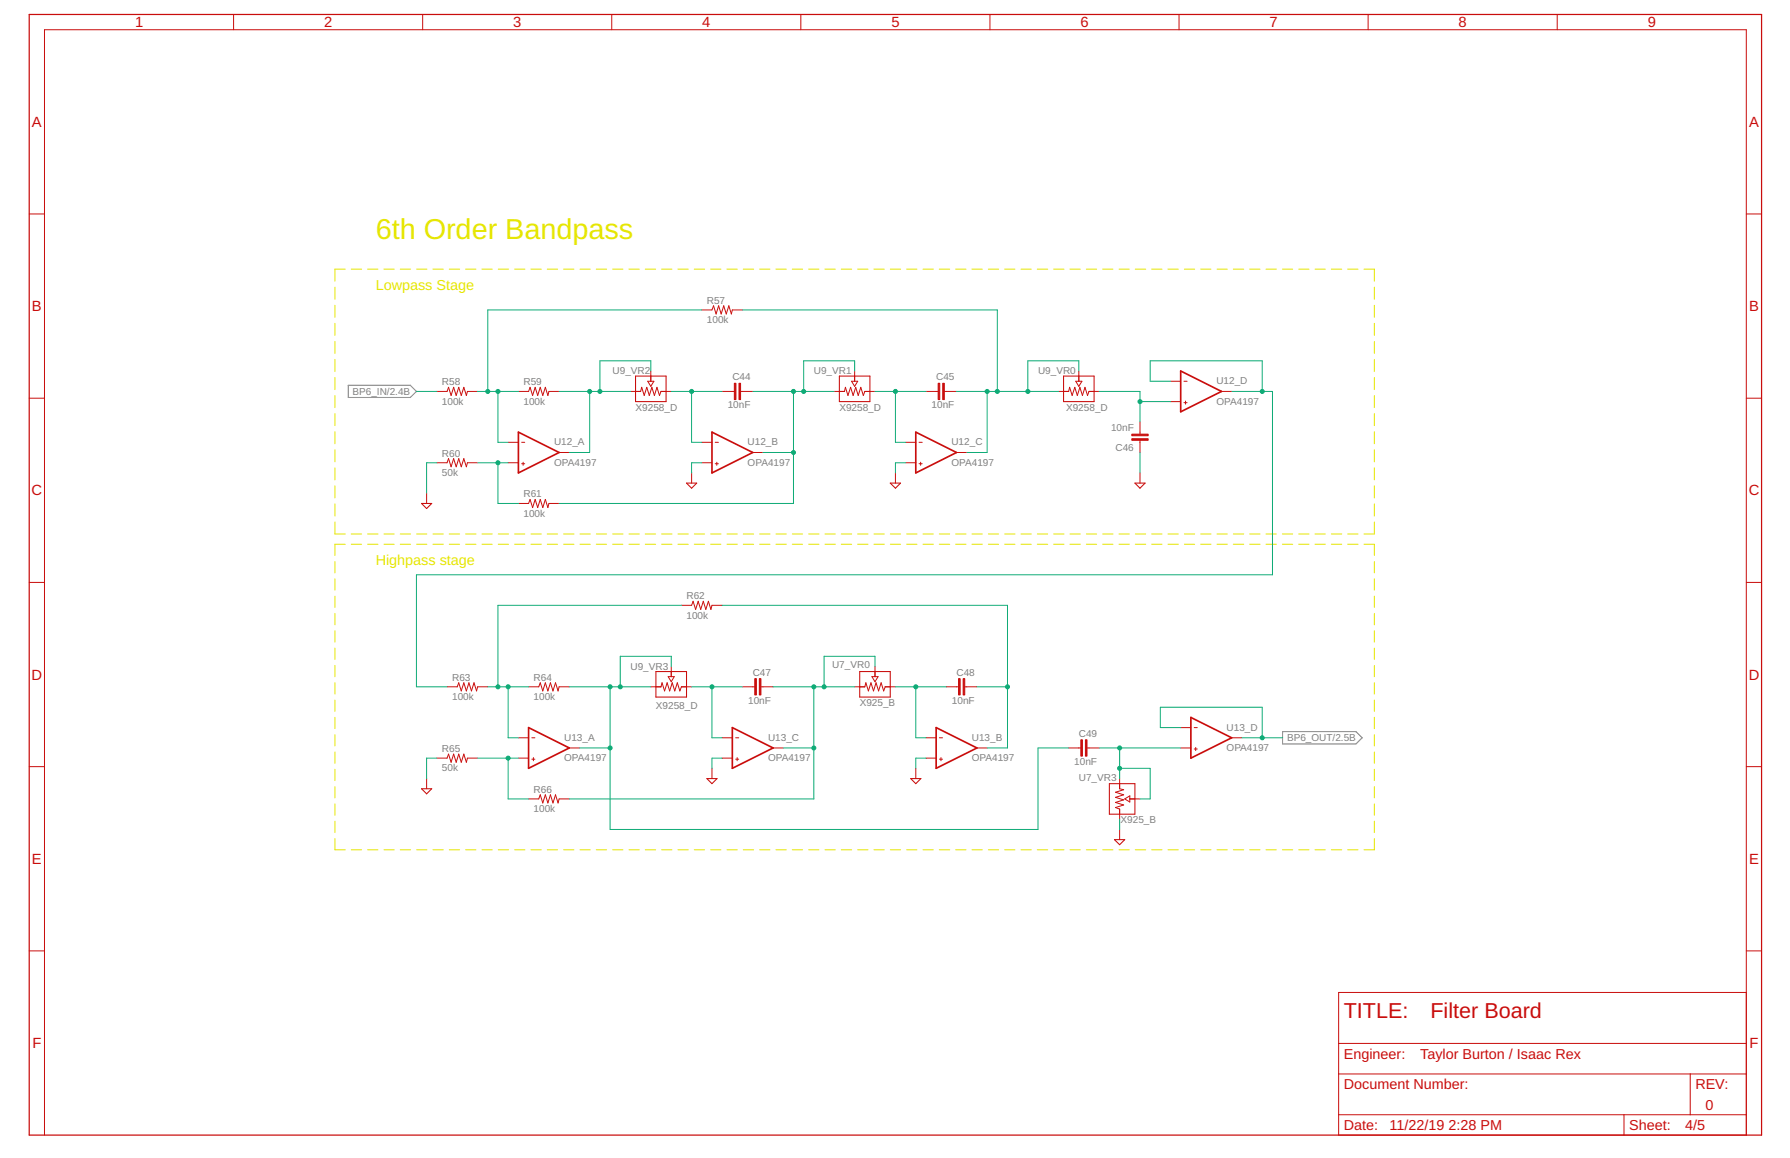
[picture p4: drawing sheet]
<svg xmlns="http://www.w3.org/2000/svg" width="432mm" height="279mm" viewBox="0 0 432 279" stroke-linecap="round" stroke-linejoin="round" font-family="sans-serif">
<g fill="none" stroke="#e6e600" stroke-width=".24">
<path d="M80.8 69.3v2.9M80.8 73.7v2.9M80.8 78v2.9M83.3 64.9h-2.5v2.9M84.7 64.9h2.5M88.7 64.9h2.5M92.6 64.9h2.5M96.6 64.9h2.4M100.5 64.9h2.5M104.4 64.9h2.5M108.4 64.9h2.5M112.3 64.9h2.5"/>
<path d="M116.3 64.9h2.4M120.2 64.9h2.5M124.1 64.9h2.5M128.1 64.9h2.5M132 64.9h2.5M136 64.9h2.5M139.9 64.9h2.5M143.8 64.9h2.5M147.8 64.9h2.5M151.7 64.9h2.5M155.7 64.9h2.5M159.6 64.9h2.5"/>
<path d="M163.5 64.9h2.5M167.5 64.9h2.5M171.4 64.9h2.5M175.4 64.9h2.5M179.3 64.9h2.5M183.2 64.9h2.5M187.2 64.9h2.5M191.1 64.9h2.5M195.1 64.9h2.4M199 64.9h2.5M202.9 64.9h2.5M206.9 64.9h2.5"/>
<path d="M210.8 64.9h2.5M214.8 64.9h2.5M218.7 64.9h2.5M222.7 64.9h2.4M226.6 64.9h2.5M230.5 64.9h2.5M234.5 64.9h2.5M238.4 64.9h2.5M242.4 64.9h2.4M246.3 64.9h2.5M250.2 64.9h2.5M254.2 64.9h2.5"/>
<path d="M258.1 64.9h2.5M262.1 64.9h2.4M266 64.9h2.5M269.9 64.9h2.5M273.9 64.9h2.5M277.8 64.9h2.5M281.7 64.9h2.5M285.7 64.9h2.5M289.6 64.9h2.5M293.6 64.9h2.5M297.5 64.9h2.5M301.5 64.9h2.5"/>
<path d="M305.4 64.9h2.5M309.4 64.9h2.4M313.3 64.9h2.5M317.2 64.9h2.5M321.2 64.9h2.5M325.1 64.9h2.5M329 64.9h2.5v2.9M331.5 69.3v2.9M331.5 73.7v2.9M331.5 78v2.9M80.8 82.4v2.9M80.8 86.7v2.9"/>
<path d="M80.8 91.1v2.9M80.8 95.4v2.9M80.8 99.8v2.9M331.5 82.4v2.9M331.5 86.7v2.9M331.5 91.1v2.9M331.5 95.4v2.9M331.5 99.8v2.9M80.8 104.2v2.9M80.8 108.5v2.9M80.8 112.9v2.9M80.8 117.2v2.9"/>
<path d="M331.5 104.2v2.9M331.5 108.5v2.9M331.5 112.9v2.9M331.5 117.2v2.9M80.8 121.6v2.9M80.8 125.9v2.9h2.5M80.8 135.5v2.7M80.8 139.7v2.7M83.3 131.3h-2.5v2.7M84.7 128.8h2.5M84.7 131.3h2.5M88.7 128.8h2.5"/>
<path d="M88.7 131.3h2.5M92.6 128.8h2.5M92.6 131.3h2.5M96.6 128.8h2.4M96.6 131.3h2.4M100.5 128.8h2.5M100.5 131.3h2.5M104.4 128.8h2.5M104.4 131.3h2.5M108.4 128.8h2.5M108.4 131.3h2.5M112.3 128.8h2.5"/>
<path d="M112.3 131.3h2.5M116.3 128.8h2.4M116.3 131.3h2.4M120.2 128.8h2.5M120.2 131.3h2.5M124.1 128.8h2.5M124.1 131.3h2.5M128.1 128.8h2.5M128.1 131.3h2.5M132 128.8h2.5M132 131.3h2.5M136 128.8h2.5"/>
<path d="M136 131.3h2.5M139.9 128.8h2.5M139.9 131.3h2.5M143.8 128.8h2.5M143.8 131.3h2.5M147.8 128.8h2.5M147.8 131.3h2.5M151.7 128.8h2.5M151.7 131.3h2.5M155.7 128.8h2.5M155.7 131.3h2.5M159.6 128.8h2.5"/>
<path d="M159.6 131.3h2.5M163.5 128.8h2.5M163.5 131.3h2.5M167.5 128.8h2.5M167.5 131.3h2.5M171.4 128.8h2.5M171.4 131.3h2.5M175.4 128.8h2.5M175.4 131.3h2.5M179.3 128.8h2.5M179.3 131.3h2.5M183.2 128.8h2.5"/>
<path d="M183.2 131.3h2.5M187.2 128.8h2.5M187.2 131.3h2.5M191.1 128.8h2.5M191.1 131.3h2.5M195.1 128.8h2.4M195.1 131.3h2.4M199 128.8h2.5M199 131.3h2.5M202.9 128.8h2.5M202.9 131.3h2.5M206.9 128.8h2.5"/>
<path d="M206.9 131.3h2.5M210.8 128.8h2.5M210.8 131.3h2.5M214.8 128.8h2.5M214.8 131.3h2.5M218.7 128.8h2.5M218.7 131.3h2.5M222.7 128.8h2.4M222.7 131.3h2.4M226.6 128.8h2.5M226.6 131.3h2.5M230.5 128.8h2.5"/>
<path d="M230.5 131.3h2.5M234.5 128.8h2.5M234.5 131.3h2.5M238.4 128.8h2.5M238.4 131.3h2.5M242.4 128.8h2.4M242.4 131.3h2.4M246.3 128.8h2.5M246.3 131.3h2.5M250.2 128.8h2.5M250.2 131.3h2.5M254.2 128.8h2.5"/>
<path d="M254.2 131.3h2.5M258.1 128.8h2.5M258.1 131.3h2.5M262.1 128.8h2.4M262.1 131.3h2.4M266 128.8h2.5M266 131.3h2.5M269.9 128.8h2.5M269.9 131.3h2.5M273.9 128.8h2.5M273.9 131.3h2.5M277.8 128.8h2.5"/>
<path d="M277.8 131.3h2.5M281.7 128.8h2.5M281.7 131.3h2.5M285.7 128.8h2.5M285.7 131.3h2.5M289.6 128.8h2.5M289.6 131.3h2.5M293.6 128.8h2.5M293.6 131.3h2.5M297.5 128.8h2.5M297.5 131.3h2.5M301.5 128.8h2.5"/>
<path d="M301.5 131.3h2.5M305.4 128.8h2.5M305.4 131.3h2.5M309.4 128.8h2.4M309.4 131.3h2.4M313.3 128.8h2.5M313.3 131.3h2.5M317.2 128.8h2.5M317.2 131.3h2.5M321.2 128.8h2.5M321.2 131.3h2.5M325.1 128.8h2.5"/>
<path d="M325.1 131.3h2.5M329 131.3h2.5v2.7M331.5 125.9v2.9h-2.5M331.5 121.6v2.9M331.5 135.5v2.7M331.5 139.7v2.7M80.8 143.8v2.8M80.8 148v2.7M80.8 152.2v2.7M80.8 156.4v2.7M331.5 143.8v2.8M331.5 148v2.7"/>
<path d="M331.5 152.2v2.7M331.5 156.4v2.7M80.8 160.5v2.8M80.8 164.7v2.7M80.8 168.9v2.7M80.8 173.1v2.7M80.8 177.3v2.7M331.5 160.5v2.8M331.5 164.7v2.7M331.5 168.9v2.7M331.5 173.1v2.7M331.5 177.3v2.7"/>
<path d="M80.8 181.4v2.8M80.8 185.6v2.7M80.8 189.8v2.7M80.8 194v2.7M80.8 198.1v2.8M331.5 181.4v2.8M331.5 185.6v2.7M331.5 189.8v2.7M331.5 194v2.7M331.5 198.1v2.8M80.8 202.3v2.7h2.5M84.7 205h2.5"/>
<path d="M88.7 205h2.5M92.6 205h2.5M96.6 205h2.4M100.5 205h2.5M104.4 205h2.5M108.4 205h2.5M112.3 205h2.5M116.3 205h2.4M120.2 205h2.5M124.1 205h2.5M128.1 205h2.5M132 205h2.5"/>
<path d="M136 205h2.5M139.9 205h2.5M143.8 205h2.5M147.8 205h2.5M151.7 205h2.5M155.7 205h2.5M159.6 205h2.5M163.5 205h2.5M167.5 205h2.5M171.4 205h2.5M175.4 205h2.5M179.3 205h2.5"/>
<path d="M183.2 205h2.5M187.2 205h2.5M191.1 205h2.5M195.1 205h2.4M199 205h2.5M202.9 205h2.5M206.9 205h2.5M210.8 205h2.5M214.8 205h2.5M218.7 205h2.5M222.7 205h2.4M226.6 205h2.5"/>
<path d="M230.5 205h2.5M234.5 205h2.5M238.4 205h2.5M242.4 205h2.4M246.3 205h2.5M250.2 205h2.5M254.2 205h2.5M258.1 205h2.5M262.1 205h2.4M266 205h2.5M269.9 205h2.5M273.9 205h2.5"/>
<path d="M277.8 205h2.5M281.7 205h2.5M285.7 205h2.5M289.6 205h2.5M293.6 205h2.5M297.5 205h2.5M301.5 205h2.5M305.4 205h2.5M309.4 205h2.4M313.3 205h2.5M317.2 205h2.5M321.2 205h2.5"/>
<path d="M325.1 205h2.5M331.5 202.3v2.7h-2.5"/>
</g>
<path d="M84 93h15l1.5 1.4-1.5 1.5h-15zM309.4 176.5h17.7l1.5 1.5-1.5 1.5h-17.7z" fill="none" stroke="#808080" stroke-width=".25"/>
<g fill="none" stroke="#c90d0c" stroke-width=".24">
<path d="M56.3 3.5v3.7M102 3.5v3.7M147.6 3.5v3.7M193.2 3.5v3.7M238.8 3.5v3.7M284.4 3.5v3.7M330 3.5v3.7M375.6 3.5v3.7M7 51.6h3.7M421.3 51.6h3.6M169.3 74.8h2.4l.4-1 .6 2 .7-2 .6 2 .6-2 .6 2 .6-2 .6 2 .3-1h2.4M7 96.1h3.7"/>
<path d="M105.4 94.4h2.4l.4-.9 .6 1.9 .6-1.9 .6 1.9 .7-1.9 .6 1.9 .6-1.9 .6 1.9 .3-1h2.4M125.1 94.4h2.4l.4-.9 .6 1.9 .6-1.9 .6 1.9 .6-1.9 .6 1.9 .7-1.9 .6 1.9 .2-1h2.5M152.1 94.4h2.4l.3-.9 .6 1.9 .6-1.9 .6 1.9 .6-1.9 .7 1.9 .6-1.9 .6 1.9 .3-1h2.5M156.3 92h1.4l-.7 1.2zM157 89.5v2.5M174.2 94.4h3M178.6 94.4h3M201.3 94.4h2.4l.2-.9 .7 1.9 .6-1.9 .6 1.9 .6-1.9 .6 1.9 .6-1.9 .7 1.9 .3-1h2.5M205.4 92h1.5l-.7 1.2zM206.2 89.5v2.5M223.4 94.4h2.9M227.8 94.4h2.9"/>
<path d="M255.3 94.4h2.5l.2-.9 .6 1.9 .7-1.9 .6 1.9 .6-1.9 .6 1.9 .6-1.9 .6 1.9 .4-1h2.5M259.5 92h1.5l-.8 1.2zM260.2 89.5v2.5M282.4 92h2.4M282.4 96.9h2.4M285.6 92h.8M285.6 97.2h.8M286 96.8v.7M294.7 94.4h2.4M421.3 96.1h3.6M102.9 119v2.5M105.4 111.7h2.4l.4-1 .6 1.9 .6-1.9 .6 1.9 .7-1.9 .6 1.9 .6-1.9 .6 1.9 .3-.9h2.4"/>
<path d="M122.6 106.7h2.5M122.6 111.7h2.5M125.8 106.7h.8M125.8 111.9h.8M126.2 111.5v.8M134.9 109.2h2.4M166.8 114.1v2.5M169.3 106.7h2.4M169.3 111.7h2.4M172.5 106.7h.8M172.5 111.9h.8M172.9 111.5v.8"/>
<path d="M181.6 109.2h2.4M216 114.1v2.5M218.5 106.7h2.4M218.5 111.7h2.4M221.7 106.7h.8M221.7 111.9h.8M222.1 111.5v.8M230.7 109.2h2.5M275 101.8v3M275 106.2v3M275 114.1v2.5M125.1 121.5h2.4l.4-1 .6 2 .6-2 .6 2 .6-2 .6 2 .7-2 .6 2 .2-1h2.5"/>
<path d="M7 140.5h3.7M164.4 146h2.4l.4-.9 .6 1.9 .6-1.9 .6 1.9 .7-1.9 .6 1.9 .6-1.9 .6 1.9 .2-1h2.5M421.3 140.5h3.6M107.8 165.7h2.5l.4-1 .6 2 .6-2 .6 2 .6-2 .6 2 .6-2 .7 2 .2-1h2.5M125.1 178h2.4M127.5 165.7h2.5l.3-1 .6 2 .7-2 .6 2 .6-2 .6 2 .6-2 .6 2 .3-1h2.4M128.3 178h.7M157 165.7h2.4l.3-1 .6 2 .6-2 .6 2 .7-2 .6 2 .6-2 .6 2 .4-1h2.4M161.2 163.3h1.4l-.7 1.2zM161.9 160.8v2.5M174.2 178h2.5M177.5 178h.7"/>
<path d="M179.1 165.7h3M183.6 165.7h2.9M206.2 165.7h2.4l.3-1 .6 2 .6-2 .6 2 .6-2 .6 2 .7-2 .6 2 .3-1h2.5M210.3 163.3h1.5l-.7 1.2zM211.1 160.8v2.5M223.4 178h2.4M226.6 178h.8M228.3 165.7h2.9M232.7 165.7h3M284.8 175.6h2.5M288.1 175.6h.7M297.1 178h2.5"/>
<path d="M7 185h3.7M102.9 187.9v2.4M105.4 182.9h2.4l.4-1 .6 2 .6-2 .6 2 .7-2 .6 2 .6-2 .6 2 .3-1h2.4M125.1 182.9h2.4M127.5 192.8h2.5l.3-1 .6 1.9 .7-1.9 .6 1.9 .6-1.9 .6 1.9 .6-1.9 .6 1.9 .3-.9h2.4M128.3 183.2h.7M128.7 182.8v.8M137.3 180.5h2.5M171.7 185.4v2.5M174.2 182.9h2.5M177.5 183.2h.7M177.8 182.8v.8"/>
<path d="M186.5 180.5h2.5M220.9 185.4v2.5M223.4 182.9h2.4M226.6 183.2h.8M227 182.8v.8M235.7 180.5h2.4M257.8 180.5h2.9M262.2 180.5h3M270.1 187.9v2.4l1 .2-2 .7 2 .6-2 .6 2 .6-2 .6 2 .6-2 .6 1 .4v2.5M271.3 192.8l1.2-.8v1.5zM272.5 192.8h2.5M284.8 180.5h2.5"/>
<path d="M288.1 180.7h.7M288.4 180.3v.8M421.3 185h3.6M270.1 200.1v2.5M7 229.4h3.7M421.3 239.5h-98.4v34.4h98.4v-266.7h-410.6v266.7M421.3 229.4h3.6M322.9 259.1h98.4M322.9 251.8h98.4M407.7 259.1v9.9M322.9 269h98.4M391.8 269v4.9"/>
</g>
<g fill="none" stroke="#c90d0c" stroke-width=".25">
<path d="M153.3 90.7h7.4v6.2h-7.4zM202.5 90.7h7.3v6.2h-7.3zM256.6 90.7h7.3v6.2h-7.3zM165.6 116.6h2.5l-1.3 1.2zM214.8 116.6h2.4l-1.2 1.2zM273.8 116.6h2.4l-1.2 1.2zM101.7 121.5h2.4l-1.2 1.2zM158.2 162h7.4v6.2h-7.4zM207.4 162h7.4v6.2h-7.4zM101.7 190.3h2.4l-1.2 1.2zM170.5 187.9h2.5l-1.3 1.2zM219.7 187.9h2.4l-1.2 1.2z"/>
<path d="M267.6 189.1h6.2v7.3h-6.2zM268.8 202.6h2.5l-1.2 1.2z"/>
</g>
<path d="M284.8 89.5l9.9 4.9-9.9 5zM125.1 104.3l9.8 4.9-9.8 4.9zM171.7 104.3l9.9 4.9-9.9 4.9zM220.9 104.3l9.8 4.9-9.8 4.9zM127.5 175.6l9.8 4.9-9.8 4.9zM176.7 175.6l9.8 4.9-9.8 4.9zM225.8 175.6l9.9 4.9-9.9 4.9zM287.3 173.1l9.8 4.9-9.8 4.9z" fill="none" stroke="#c90d0c" stroke-width=".4"/>
<g fill="#c90d0c" stroke="#c90d0c" stroke-width=".24">
<path d="M178.3 92.5h.3v3.9h-.3z"/>
<path d="M177.1 92.5h.4v3.9h-.4z"/>
<path d="M227.4 92.5h.4v3.9h-.4z"/>
<path d="M226.3 92.5h.4v3.9h-.4z"/>
<path d="M273 104.8h4v.3h-4z"/>
<path d="M273 105.9h4v.3h-4z"/>
<path d="M183.2 163.7h.4v4h-.4z"/>
<path d="M182.1 163.7h.4v4h-.4z"/>
<path d="M232.3 163.7h.4v4h-.4z"/>
<path d="M231.2 163.7h.4v4h-.4z"/>
<path d="M261.8 178.5h.4v3.9h-.4z"/>
<path d="M260.7 178.5h.4v3.9h-.4z"/>
</g>
<path d="M7 3.5h417.9v270.4h-417.9z" fill="none" stroke="#c90d0c" stroke-width=".3"/>
<g fill="none" stroke="#0dab76" stroke-width=".24">
<path d="M169.3 74.8h-51.6v19.6M179.1 74.8h61.5v19.6M100.5 94.4h4.9M115.2 94.4h9.9M120.1 94.4v12.3h2.5M134.9 94.4h17.2M142.2 94.4v14.8h-4.9M157 89.5v-2.4h-12.3v7.3M161.9 94.4h12.3M166.8 94.4v12.3h2.5M181.6 94.4h19.7M191.4 94.4v27.1h-56.5"/>
<path d="M206.2 89.5v-2.4h-12.3v7.3M211.1 94.4h12.3M216 94.4v12.3h2.5M230.7 94.4h24.6M238.1 94.4v14.8h-4.9M260.2 89.5v-2.4h-12.3v7.3M265.2 94.4h9.8v7.4M275 96.9h7.4M282.4 92h-4.9v-4.9h27v7.3M297.1 94.4h9.9v44.3h-206.5v27h7.3M105.4 111.7h-2.5v7.3M115.2 111.7h7.4"/>
<path d="M120.1 111.7v9.8h5M169.3 111.7h-2.5v2.4M184 109.2h7.4M218.5 111.7h-2.5v2.4M275 109.2v4.9M164.4 146h-44.3v19.7M174.2 146h68.8v34.5h-4.9M117.7 165.7h9.8M122.6 165.7v12.3h2.5M137.3 165.7h19.7M147.2 165.7v34.4h103.2v-19.6h7.4M161.9 160.8v-2.5h-12.3v7.4"/>
<path d="M166.8 165.7h12.3M171.7 165.7v12.3h2.5M186.5 165.7h19.7M196.3 165.7v27.1h-59M211.1 160.8v-2.5h-12.3v7.4M216 165.7h12.3M220.9 165.7v12.3h2.5M235.7 165.7h7.3M284.8 175.6h-4.9v-5h24.6v7.4M299.6 178h9.8M105.4 182.9h-2.5v5M115.2 182.9h9.9"/>
<path d="M122.6 182.9v9.9h4.9M139.8 180.5h7.4M174.2 182.9h-2.5v2.5M189 180.5h7.3M223.4 182.9h-2.5v2.5M265.2 180.5h19.6M270.1 180.5v7.4M270.1 197.7v2.4M270.1 185.4h7.4v7.4h-2.5"/>
</g>
<g fill="#0dab76" stroke="#0dab76" stroke-width=".24">
<circle cx="120.1" cy="94.4" r=".49"/>
<circle cx="117.7" cy="94.4" r=".49"/>
<circle cx="120.1" cy="111.7" r=".49"/>
<circle cx="144.7" cy="94.4" r=".49"/>
<circle cx="142.2" cy="94.4" r=".49"/>
<circle cx="166.8" cy="94.4" r=".49"/>
<circle cx="216" cy="94.4" r=".49"/>
<circle cx="238.1" cy="94.4" r=".49"/>
<circle cx="240.6" cy="94.4" r=".49"/>
<circle cx="247.9" cy="94.4" r=".49"/>
<circle cx="275" cy="96.9" r=".49"/>
<circle cx="304.5" cy="94.4" r=".49"/>
<circle cx="122.6" cy="165.7" r=".49"/>
<circle cx="120.1" cy="165.7" r=".49"/>
<circle cx="122.6" cy="182.9" r=".49"/>
<circle cx="147.2" cy="165.7" r=".49"/>
<circle cx="149.6" cy="165.7" r=".49"/>
<circle cx="147.2" cy="180.5" r=".49"/>
<circle cx="171.7" cy="165.7" r=".49"/>
<circle cx="196.3" cy="180.5" r=".49"/>
<circle cx="196.3" cy="165.7" r=".49"/>
<circle cx="198.8" cy="165.7" r=".49"/>
<circle cx="220.9" cy="165.7" r=".49"/>
<circle cx="243" cy="165.7" r=".49"/>
<circle cx="270.1" cy="185.4" r=".49"/>
<circle cx="270.1" cy="180.5" r=".49"/>
<circle cx="304.5" cy="178" r=".49"/>
<circle cx="191.4" cy="94.4" r=".49"/>
<circle cx="193.9" cy="94.4" r=".49"/>
<circle cx="191.4" cy="109.2" r=".49"/>
</g>
<text font-size="6.9" fill="#e6e600" x="90.6" y="57.6">6th Order Bandpass</text>
<g font-size="5.2" fill="#c90d0c">
<text x="324.2" y="245.6">TITLE:</text>
<text x="345.1" y="245.6">Filter Board</text>
</g>
<g font-size="3.6" fill="#c90d0c">
<text x="32.6" y="6.6">1</text>
<text x="78.2" y="6.6">2</text>
<text x="123.8" y="6.6">3</text>
<text x="169.4" y="6.6">4</text>
<text x="215" y="6.6">5</text>
<text x="260.6" y="6.6">6</text>
<text x="306.2" y="6.6">7</text>
<text x="351.9" y="6.6">8</text>
<text x="397.5" y="6.6">9</text>
<text x="7.7" y="30.7">A</text>
<text x="421.9" y="30.7">A</text>
<text x="7.7" y="75.1">B</text>
<text x="421.9" y="75.1">B</text>
<text x="7.6" y="119.6">C</text>
<text x="421.8" y="119.6">C</text>
<text x="7.6" y="164">D</text>
<text x="421.8" y="164">D</text>
<text x="7.7" y="208.5">E</text>
<text x="421.9" y="208.5">E</text>
<text x="7.8" y="252.9">F</text>
<text x="422" y="252.9">F</text>
</g>
<g font-size="3.5" fill="#e6e600">
<text x="90.6" y="69.9">Lowpass Stage</text>
<text x="90.6" y="136.2">Highpass stage</text>
</g>
<g font-size="3.5" fill="#c90d0c">
<text x="324.2" y="255.4">Engineer:</text>
<text x="342.6" y="255.4">Taylor Burton / Isaac Rex</text>
<text x="324.2" y="262.8">Document Number:</text>
<text x="409" y="262.8">REV:</text>
<text x="411.4" y="267.7">0</text>
<text x="324.2" y="272.6">Date:</text>
<text x="335.2" y="272.6">11/22/19</text>
<text x="349.4" y="272.6">2:28 PM</text>
<text x="393" y="272.6">Sheet:</text>
<text x="406.5" y="272.6">4/5</text>
</g>
<g font-size="2.4" fill="#808080">
<text x="170.5" y="78">100k</text>
<text x="170.5" y="73.3">R57</text>
<text x="85" y="95.3">BP6_IN/2.4B</text>
<text x="106.6" y="93">R58</text>
<text x="126.3" y="93">R59</text>
<text x="147.8" y="90.3">U9_VR2</text>
<text x="176.7" y="91.7">C44</text>
<text x="196.3" y="90.3">U9_VR1</text>
<text x="225.8" y="91.7">C45</text>
<text x="250.4" y="90.3">U9_VR0</text>
<text x="293.4" y="92.7">U12_D</text>
<text x="106.6" y="97.6">100k</text>
<text x="126.3" y="97.6">100k</text>
<text x="153.3" y="99.1">X9258_D</text>
<text x="175.6" y="98.5">10nF</text>
<text x="202.5" y="99.1">X9258_D</text>
<text x="224.7" y="98.5">10nF</text>
<text x="257.2" y="99.1">X9258_D</text>
<text x="293.4" y="97.6">OPA4197</text>
<text x="133.6" y="107.5">U12_A</text>
<text x="180.4" y="107.5">U12_B</text>
<text x="229.5" y="107.5">U12_C</text>
<text x="268" y="103.9">10nF</text>
<text x="106.6" y="110.2">R60</text>
<text x="133.6" y="112.4">OPA4197</text>
<text x="180.4" y="112.4">OPA4197</text>
<text x="229.5" y="112.4">OPA4197</text>
<text x="269.1" y="108.8">C46</text>
<text x="106.6" y="114.8">50k</text>
<text x="126.3" y="124.7">100k</text>
<text x="126.3" y="120">R61</text>
<text x="165.6" y="149.3">100k</text>
<text x="165.6" y="144.6">R62</text>
<text x="152.1" y="161.5">U9_VR3</text>
<text x="200.7" y="161.2">U7_VR0</text>
<text x="109.1" y="164.3">R63</text>
<text x="128.7" y="164.3">R64</text>
<text x="181.6" y="163">C47</text>
<text x="230.7" y="163">C48</text>
<text x="109.1" y="168.9">100k</text>
<text x="128.7" y="168.9">100k</text>
<text x="158.2" y="171">X9258_D</text>
<text x="180.5" y="169.8">10nF</text>
<text x="207.4" y="170.4">X925_B</text>
<text x="229.6" y="169.8">10nF</text>
<text x="136.1" y="178.7">U13_A</text>
<text x="185.3" y="178.7">U13_C</text>
<text x="234.4" y="178.7">U13_B</text>
<text x="260.2" y="177.8">C49</text>
<text x="295.9" y="176.3">U13_D</text>
<text x="310.5" y="178.9">BP6_OUT/2.5B</text>
<text x="106.6" y="181.5">R65</text>
<text x="136.1" y="183.7">OPA4197</text>
<text x="185.3" y="183.7">OPA4197</text>
<text x="234.4" y="183.7">OPA4197</text>
<text x="259.1" y="184.5">10nF</text>
<text x="295.9" y="181.2">OPA4197</text>
<text x="106.6" y="186.1">50k</text>
<text x="128.7" y="191.3">R66</text>
<text x="260.2" y="188.3">U7_VR3</text>
<text x="128.7" y="196">100k</text>
<text x="270.3" y="198.7">X925_B</text>
</g>
</svg>
